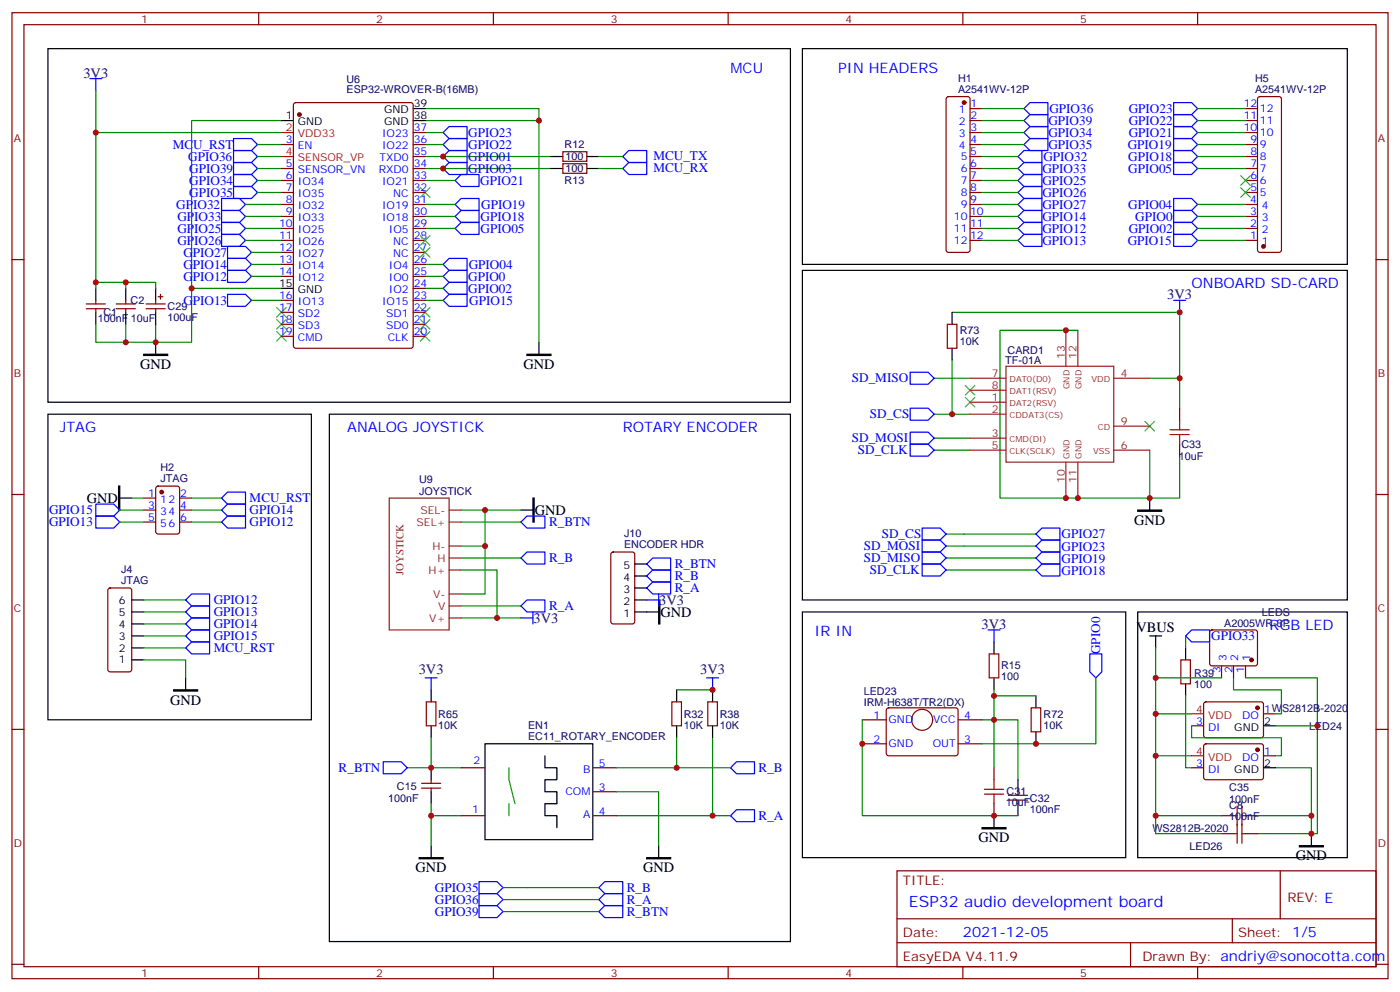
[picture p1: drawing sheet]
<svg xmlns="http://www.w3.org/2000/svg" width="412mm" height="292mm" viewBox="0 0 412 292" stroke-linecap="round" stroke-linejoin="round" font-family="sans-serif">
<g fill="none" stroke="#870000" stroke-width=".35">
<path d="M3.5 3.7h405.4v284.4h-405.4zM7.1 7.3h398.2v277.3h-398.2zM76.2 3.7v3.6M145.3 3.7v3.6M214.5 3.7v3.6M283.6 3.7v3.6M352.8 3.7v3.6M86.7 30.4l.4-.2h33.9l.7 .4v71.2l-.5 .7h-34.1l-.6-.4-.1-71.2zM121.7 39h3.5M278.9 28.6l.5-.2h5.6l.5 .2 .3 .5v44.5l-.3 .5-.5 .2h-5.6l-.5-.2-.2-.5v-44.5zM285.8 32h3.5M285.8 35.5h3.5"/>
<path d="M285.8 39h3.5M366.9 32h3.5M366.9 35.5h3.5M366.9 39h3.5M370.7 28.6l.4-.2h5.7l.5 .2 .2 .5v44.5l-.3 .5-.4 .2h-5.7l-.5-.2-.2-.5v-44.5zM82.9 42.5h3.5M82.9 49.6h3.5M82.9 53.1h3.5M82.9 56.7h3.5M121.7 42.5h3.5M121.7 46.1h3.5M121.7 49.6h3.5"/>
<path d="M121.7 53.1h3.5M121.7 56.7h3.5M165.8 44.7h7.1v2.8h-7.1zM165.8 48.2h7.1v2.8h-7.1zM285.8 42.5h3.5M285.8 46.1h3.5M285.8 49.6h3.5M285.8 53.1h3.5M285.8 56.7h3.5M366.9 42.5h3.5M366.9 46.1h3.5M366.9 49.6h3.5"/>
<path d="M366.9 53.1h3.5M366.9 56.7h3.5M3.5 76.4h3.6M82.9 60.2h3.5M82.9 63.7h3.5M82.9 67.2h3.5M82.9 70.8h3.5M82.9 74.3h3.5M82.9 77.8h3.5M121.7 60.2h3.5M121.7 63.7h3.5M121.7 67.2h3.5"/>
<path d="M121.7 70.8h3.5M121.7 74.3h3.5M121.7 77.8h3.5M285.8 60.2h3.5M285.8 63.7h3.5M285.8 67.2h3.5M285.8 70.8h3.5M366.9 60.2h3.5M366.9 63.7h3.5M366.9 67.2h3.5M366.9 70.8h3.5M405.3 76.4h3.6"/>
<path d="M25.4 90.9h5.6M25.4 89.5h5.6M28.2 88.4v1.1M28.2 90.9v1M34.2 90.9h5.7M34.2 89.5h5.7M37 88.4v1.1M37 90.9v1M43 90.9h5.7M43 89.5h5.7M45.9 88.4v1.1M45.9 90.9v1"/>
<path d="M46.6 87.3h1.4M47.3 86.6v1.5M82.9 81.4h3.5M82.9 88.4h3.5M82.9 91.9h3.5M82.9 95.5h3.5M82.9 99h3.5M121.7 81.4h3.5M121.7 84.9h3.5M121.7 88.4h3.5M121.7 91.9h3.5M121.7 95.5h3.5"/>
<path d="M121.7 99h3.5M279 95.5h2.9v7h-2.9zM347.5 120.2v3.5M347.5 130.7v3.6M3.5 145.6h3.6M42.3 146.6h3.6M42.3 153.7h3.6M42.3 150.1h3.6M46.1 143.3l.5-.2h5.6l.7 .4v13l-.4 .6-5.9 .1-.7-.5v-12.9zM52.9 146.6h3.5M52.9 153.7h3.5M52.9 150.1h3.5"/>
<path d="M405.3 145.6h3.6M32 173.3l.5-.2h5.6l.7 .4v23.6l-.5 .6-5.8 .1-.7-.5-.1-23.5zM180.2 162.7l.4-.2h5.7l.6 .4 .1 20.1-.5 .6-5.9 .1-.6-.5-.1-20zM291.4 192.5h2.8v7h-2.8zM347.8 194.2h2.9v7.1h-2.9zM356.5 185.6l.5-.2h12.7l.5 .2 .2 .5v9.5l-.7 .4-13-.1-.4-.6v-9.2zM359.8 196v3.5M363.4 196v3.5M366.9 196v3.5M3.5 214.7h3.6M125.6 206.6h2.8v7h-2.8zM197.9 206.6h2.8v7h-2.8z"/>
<path d="M208.5 206.6h2.8v7h-2.8zM254 211.9h7.1M254 218.9h7.1M261.3 208.6l.5-.2h20l.4 .7v12.9l-.7 .5-20-.1-.4-.6v-12.7zM282.2 211.9h7.1M282.2 218.9h7.1M303.7 208.4h2.9v7h-2.9zM351 213.6h3.5M354.8 219.1l.4-.2 16.5 .1 .5 .6-.1 9.5-.6 .4h-16.5l-.5-.7v-9.2zM354.8 206.8l.4-.2h16.5l.5 .7-.1 9.4-.6 .5-16.5-.1-.5-.6v-9.2zM372.2 210.1h3.5M405.3 214.7h3.6"/>
<path d="M124.2 232h5.6M124.2 230.6h5.6M127 229.5v1.1M127 232v1M135.8 226h7.1M174.6 226h7.1M174.6 233h7.1M292.8 226v3.5M292.8 236.6v3.5M297 234.1h5.7M297 235.5h5.7M299.9 233v1.1"/>
<path d="M299.9 235.5v1.1M351 226h3.5M372.2 222.5h3.5M135.8 240.1h7.1M174.6 240.1h7.1M264.2 256.3h141.1v28.3h-141.1zM359.8 240.1h3.6M359.8 245.4h3.6M366.9 240.1h3.5M366.9 245.4h3.5M377.1 256.3v14.1M264.2 270.4h141.1"/>
<path d="M264.2 277.5h141.1M333 277.5v7.1M363 270.4v7.1M3.5 283.8h3.6M76.2 284.6v3.5M145.3 284.6v3.5M214.5 284.6v3.5M283.6 284.6v3.5M352.8 284.6v3.5M405.3 283.8h3.6"/>
<circle cx="271.6" cy="211.9" r="3.1"/>
</g>
<g fill="none" stroke="#00f" stroke-width=".35">
<path d="M26.5 23.1h3.5M28.2 23.1v3.6M130.5 39l1.8-1.7h5.3v3.5h-5.3zM303.4 30.2h5.3v3.5h-5.3l-1.8-1.7zM303.4 33.7h5.3v3.6h-5.3l-1.8-1.8zM303.4 37.3h5.3v3.5h-5.3l-1.8-1.8zM345.7 37.3h5.3l1.8 1.7-1.8 1.8h-5.3zM345.7 33.7h5.3l1.8 1.8-1.8 1.8h-5.3zM345.7 30.2h5.3l1.8 1.8-1.8 1.7h-5.3zM65.3 58.4h5.3l1.7 1.8-1.7 1.7h-5.3zM68.8 40.8h5.3l1.7 1.7-1.7 1.8h-5.3zM68.8 44.3h5.3l1.7 1.8-1.7 1.7h-5.3z"/>
<path d="M68.8 47.8h5.3l1.7 1.8-1.7 1.8h-5.3zM68.8 51.4h5.3l1.7 1.7-1.7 1.8h-5.3zM68.8 54.9h5.3l1.7 1.8-1.7 1.7h-5.3zM130.5 42.5l1.8-1.7h5.3v3.5h-5.3zM130.5 46.1l1.8-1.8h5.3v3.5h-5.3zM132.3 47.8h5.3v3.6h-5.3l-1.8-1.8zM134.1 53.1l1.7-1.7h5.3v3.5h-5.3zM183.4 46.1l1.8-1.8h5.3v3.5h-5.3zM185.2 47.8h5.3v3.6h-5.3l-1.8-1.8zM299.9 53.1l1.7-1.7h5.3v3.5h-5.3zM301.6 44.3h5.3v3.5h-5.3l-1.7-1.7zM301.6 47.8h5.3v3.6h-5.3l-1.7-1.8z"/>
<path d="M301.6 54.9h5.3v3.5h-5.3l-1.7-1.7zM303.4 40.8h5.3v3.5h-5.3l-1.8-1.8zM345.7 58.4h5.3l1.8 1.8-1.8 1.7h-5.3zM345.7 47.8h5.3l1.8 1.8-1.8 1.8h-5.3zM345.7 44.3h5.3l1.8 1.8-1.8 1.7h-5.3zM345.7 40.8h5.3l1.8 1.7-1.8 1.8h-5.3zM65.3 61.9h5.3l1.7 1.8-1.7 1.8h-5.3zM65.3 65.5h5.3l1.7 1.7-1.7 1.8h-5.3zM65.3 69h5.3l1.7 1.8-1.7 1.7h-5.3zM67 76.1h5.3l1.8 1.7-1.8 1.8h-5.3zM67 72.5h5.3l1.8 1.8-1.8 1.8h-5.3zM67 79.6h5.3l1.8 1.8-1.8 1.7h-5.3z"/>
<path d="M130.5 77.8l1.8-1.7h5.3v3.5h-5.3zM134.1 63.7l1.7-1.8h5.3v3.6h-5.3zM134.1 60.2l1.7-1.8h5.3v3.5h-5.3zM135.8 65.5h5.3v3.5h-5.3l-1.7-1.8zM299.9 60.2l1.7-1.8h5.3v3.5h-5.3zM301.6 61.9h5.3v3.6h-5.3l-1.7-1.8zM301.6 65.5h5.3v3.5h-5.3l-1.7-1.8zM301.6 69h5.3v3.5h-5.3l-1.7-1.7zM345.7 69h5.3l1.8 1.8-1.8 1.7h-5.3zM345.7 65.5h5.3l1.8 1.7-1.8 1.8h-5.3zM345.7 61.9h5.3l1.8 1.8-1.8 1.8h-5.3zM67 86.6h5.3l1.8 1.8-1.8 1.8h-5.3z"/>
<path d="M130.5 88.4l1.8-1.8h5.3v3.6h-5.3zM130.5 84.9l1.8-1.8h5.3v3.5h-5.3zM130.5 81.4l1.8-1.8h5.3v3.5h-5.3zM345.7 88.4h3.5M347.5 88.4v3.5M268.1 109.6h5.3l1.8 1.7-1.8 1.8h-5.3zM268.1 130.7h5.3l1.8 1.8-1.8 1.8h-5.3zM268.1 127.2h5.3l1.8 1.8-1.8 1.7h-5.3zM268.1 120.2h5.3l1.8 1.7-1.8 1.8h-5.3zM28.2 148.4h5.3l1.8 1.7-1.8 1.8h-5.3zM28.2 151.9h5.3l1.8 1.8-1.8 1.7h-5.3zM65.3 146.6l1.7-1.7h5.3v3.5h-5.3z"/>
<path d="M65.3 150.1l1.7-1.7h5.3v3.5h-5.3zM65.3 153.7l1.7-1.8h5.3v3.5h-5.3zM153.5 153.7l1.7-1.8h5.3v3.5h-5.3zM271.6 159h5.3l1.8 1.7-1.8 1.8h-5.3zM271.6 155.4h5.3l1.8 1.8-1.8 1.8h-5.3zM306.9 155.4h5.3v3.6h-5.3l-1.7-1.8zM306.9 159h5.3v3.5h-5.3l-1.7-1.8zM54.7 176.6l1.7-1.8h5.3v3.6h-5.3zM153.5 164.3l1.7-1.8h5.3v3.5h-5.3zM153.5 178.4l1.7-1.8h5.3v3.5h-5.3zM190.5 173.1l1.8-1.8h5.3v3.5h-5.3zM190.5 169.5l1.8-1.7h5.3v3.5h-5.3z"/>
<path d="M190.5 166l1.8-1.7h5.3v3.5h-5.3zM190.5 176.6h3.5M194 174.8v3.6M271.6 166h5.3l1.8 1.8-1.8 1.7h-5.3zM271.6 162.5h5.3l1.8 1.8-1.8 1.7h-5.3zM305.2 164.3l1.7-1.8h5.3v3.5h-5.3zM306.9 166h5.3v3.5h-5.3l-1.7-1.7zM54.7 180.1l1.7-1.7h5.3v3.5h-5.3zM54.7 183.7l1.7-1.8h5.3v3.5h-5.3zM54.7 187.2l1.7-1.8h5.3v3.5h-5.3zM54.7 190.7l1.7-1.8h5.3v3.6h-5.3zM125.2 199.5h3.6"/>
<path d="M127 199.5v3.6M153.5 181.9h3.5M157 180.1v3.6M208.1 199.5h3.6M209.9 199.5v3.6M291 185.4h3.6M292.8 185.4v3.5M321 192.5h3.6v5.3l-1.8 1.7-1.8-1.7zM349.2 187.2l1.8-1.8h5.3v3.5h-5.3zM112.9 224.2h5.3l1.7 1.8-1.7 1.8h-5.3zM215.2 226l1.8-1.8h5.2v3.6h-5.2zM141.1 259.5h5.3l1.8 1.8-1.8 1.7h-5.3z"/>
<path d="M215.2 240.1l1.8-1.8h5.2v3.6h-5.2zM141.1 263h5.3l1.8 1.8-1.8 1.8h-5.3zM141.1 266.6h5.3l1.8 1.7-1.8 1.8h-5.3zM176.4 264.8l1.8-1.8h5.2v3.6h-5.2zM176.4 261.3l1.8-1.8h5.2v3.5h-5.2zM176.4 268.3l1.8-1.7h5.2v3.5h-5.2z"/>
</g>
<g fill="none" stroke="#008700" stroke-width=".35">
<path d="M28.2 26.7v12.3h54.7M28.2 39v45.9M82.9 35.5h-26.5v49.4M125.2 32h33.5v68.8M125.2 35.5h33.5M125.2 39h5.3M289.3 35.5h12.3M289.3 39h12.3M289.3 32h12.3M352.8 35.5h14.1M352.8 39h14.1M352.8 32h14.1"/>
<path d="M75.8 46.1h7.1M75.8 49.6h7.1M75.8 42.5h7.1M75.8 53.1h7.1M75.8 56.7h7.1M125.2 46.1h37.1M125.2 49.6h37.1M125.2 42.5h5.3M125.2 53.1h8.9M176.4 46.1h7M176.4 49.6h7M289.3 46.1h10.6"/>
<path d="M289.3 49.6h10.6M289.3 42.5h12.3M289.3 53.1h10.6M289.3 56.7h10.6M352.8 46.1h14.1M352.8 49.6h14.1M352.8 42.5h14.1M72.3 63.7h10.6M72.3 70.8h10.6M72.3 60.2h10.6M72.3 67.2h10.6M74.1 74.3h8.8"/>
<path d="M74.1 77.8h8.8M125.2 60.2h8.9M125.2 67.2h8.9M125.2 77.8h5.3M125.2 63.7h8.9M289.3 60.2h10.6M289.3 67.2h10.6M289.3 63.7h10.6M289.3 70.8h10.6M352.8 60.2h14.1M352.8 67.2h14.1M352.8 63.7h14.1"/>
<path d="M352.8 70.8h14.1M28.2 83.1h8.8v1.8M28.2 95.5v5.3h8.8M37 83.1h8.9v1.8M37 95.5v5.3h8.9M74.1 81.4h8.8M74.1 88.4h8.8M82.9 84.9h-26.5v15.9h-10.5v-5.3M125.2 81.4h5.3M125.2 88.4h5.3M125.2 84.9h5.3M280.5 91.9h67v19.4h-8.8"/>
<path d="M317.5 97.2h-22.9v49.4h44.1v-14.1M275.2 111.3h10.6M280.5 106v15.9M347.5 111.3v8.9M275.2 132.5h10.6M275.2 129h10.6M275.2 121.9h10.6M347.5 134.3v12.3h-8.8M35.3 153.7h7M35.3 150.1h7M38.8 146.6h3.5M56.4 146.6h8.9"/>
<path d="M56.4 153.7h8.9M56.4 150.1h8.9M135.8 153.7h17.7M135.8 150.1h17.7M142.9 150.1v10.6h-7.1M278.7 157.2h26.5M42.3 176.6h12.4M135.8 167.8h10.6v14.1M135.8 164.3h17.7M135.8 178.4h17.7M142.9 160.7v14.1h-7.1M278.7 167.8h26.5"/>
<path d="M278.7 164.3h26.5M278.7 160.7h26.5M42.3 194.2h12.4v5.3M42.3 190.7h12.4M42.3 187.2h12.4M42.3 183.7h12.4M42.3 180.1h12.4M135.8 181.9h17.7M322.8 199.5v19.4h-33.5M340.4 199.5v40.6h19.4M340.4 190.7v8.8h19.4M349.2 187.2v3.5"/>
<path d="M363.4 199.5v3.6h14.1v7h-1.8M366.9 199.5h21.2v45.9h-1.8M127 217.2v8.8h8.8M199.3 217.2v8.8h-17.6M199.3 203.1h10.6M209.9 217.2v22.9h-28.2M254 211.9v28.2h45.9M289.3 211.9h10.6v17.6M292.8 204.8h12.4M292.8 203.1v22.9M340.4 210.1h10.6M349.2 204.8v21.2h1.8"/>
<path d="M351 213.6v3.6h26.5v5.3h-1.8M375.7 213.6h12.4M119.9 226h7.1M127 236.6v3.5M181.7 233h12.3v15.9M199.3 226h15.9M340.4 222.5h10.6M375.7 226h10.6v19.4h-15.9M135.8 240.1h-8.8v8.8M209.9 240.1h5.3M340.4 240.1v5.3h19.4M370.4 240.1h15.9"/>
<path d="M148.2 261.3h28.2M148.2 264.8h28.2M148.2 268.3h28.2"/>
</g>
<g fill="none" stroke="#000" stroke-width=".35">
<path d="M14.1 14.3h218.7v104.1h-218.7zM236.4 14.3h160.5v63.5h-160.5zM82.9 35.5h3.5M121.7 32h3.5M121.7 35.5h3.5M162.3 46.1h3.5M162.3 49.6h3.5M172.9 46.1h3.5M172.9 49.6h3.5M236.4 79.6h160.5v97h-160.5zM28.2 84.9v3.5M28.2 91.9v3.6"/>
<path d="M37 84.9v3.5M37 91.9v3.6M45.9 84.9v3.5M45.9 91.9v3.6M82.9 84.9h3.5M280.5 91.9v3.6M45.9 100.8v3.5M158.7 100.8v3.5M280.5 102.5v3.5M14.1 121.9h77.6v90h-77.6zM97 121.9h135.8v155.2h-135.8zM35.3 146.6h3.5"/>
<path d="M153.5 150.1h3.5M338.7 146.6v3.5M38.8 176.6h3.5M187 176.6h3.5M187 173.1h3.5M187 169.5h3.5M187 166h3.5M38.8 194.2h3.5M38.8 190.7h3.5M38.8 187.2h3.5M38.8 183.7h3.5M38.8 180.1h3.5"/>
<path d="M54.7 199.5v3.6M187 180.1h7M236.4 180.1h95.2v72.3h-95.2zM292.8 188.9v3.6M292.8 199.5v3.6M335.1 180.1h61.8v72.3h-61.8zM338.7 187.2h3.5M340.4 187.2v3.5M349.2 190.7v3.5M127 203.1v3.5M127 213.6v3.6M142.9 218.9h31.7v28.3h-31.7z"/>
<path d="M199.3 203.1v3.5M199.3 213.6v3.6M209.9 203.1v3.5M209.9 213.6v3.6M305.2 204.8v3.6M305.2 215.4v3.5M349.2 201.3v3.5M372.2 213.6h3.5M127 226v3.5M127 233v3.6M160.5 222.5v3.5h3.5v3.5h-3.5v3.5h3.5v3.6h-3.5v3.5h3.5v3.5M299.9 229.5v3.5"/>
<path d="M299.9 236.6v3.5M372.2 226h3.5M127 248.9v3.5M194 248.9v3.5M292.8 240.1v3.5M386.3 245.4v3.5"/>
</g>
<g fill="none" stroke="#3c3" stroke-width=".35">
<path d="M123.8 55.2l2.8 2.9M126.6 55.2l-2.8 2.9M365.5 51.7l2.8 2.8M365.5 55.2l2.8 2.9M368.3 51.7l-2.8 2.8M368.3 55.2l-2.8 2.9M123.8 72.9l2.8 2.8M123.8 69.4l2.8 2.8M126.6 72.9l-2.8 2.8M126.6 69.4l-2.8 2.8M81.5 97.6l2.8 2.8M81.5 94.1l2.8 2.8"/>
<path d="M81.5 90.5l2.8 2.8M84.3 97.6l-2.8 2.8M84.3 94.1l-2.8 2.8M84.3 90.5l-2.8 2.8M123.8 90.5l2.8 2.8M123.8 94.1l2.8 2.8M123.8 97.6l2.8 2.8M126.6 90.5l-2.8 2.8M126.6 94.1l-2.8 2.8M126.6 97.6l-2.8 2.8M284.3 117l2.9 2.8M284.3 113.5l2.9 2.8"/>
<path d="M287.2 117l-2.9 2.8M287.2 113.5l-2.9 2.8M337.3 124l2.8 2.9M340.1 124l-2.8 2.9"/>
</g>
<path d="M42.3 104.3h7.1v.3h-7.1zM155.2 104.3h7.1v.3h-7.1zM34.9 143.1h.4v7h-.4zM157 146.6h.3v7.1h-.3zM335.1 150.1h7.1v.4h-7.1zM194 176.6h.4v7.1h-.4zM51.2 203.1h7v.3h-7zM123.5 252.4h7v.4h-7zM190.5 252.4h7.1v.4h-7.1zM289.3 243.6h7v.4h-7zM382.8 248.9h7v.4h-7z" fill="#000" stroke="#000" stroke-width=".35"/>
<g fill="#870000" stroke="#870000" stroke-width=".35">
<circle cx="284" cy="30.2" r=".53"/>
<circle cx="372.2" cy="72.5" r=".53"/>
<circle cx="88.2" cy="33.7" r=".53"/>
<circle cx="47.6" cy="144.9" r=".53"/>
<circle cx="368.7" cy="194.2" r=".53"/>
<circle cx="370.4" cy="220.7" r=".53"/>
<circle cx="370.4" cy="208.4" r=".53"/>
</g>
<path d="M82.9 39h3.5M82.9 46.1h3.5M351 210.1h3.5M351 222.5h3.5" fill="none" stroke="#f00" stroke-width=".35"/>
<g fill="none" stroke="#a10000" stroke-width=".35">
<path d="M344.7 127.9h5.6M344.7 126.5h5.6M347.5 123.7v2.8M347.5 127.9v2.8M290 233.8h5.6M290 232.3h5.6M292.8 229.5v2.8M292.8 233.8v2.8M364.4 237.3v10.9M365.8 237.3v10.9M363.4 240.1h1M363.4 245.4h1"/>
<path d="M365.8 240.1h1.1M365.8 245.4h1.1"/>
</g>
<g fill="none" stroke="#8c2424" stroke-width=".35">
<path d="M314 97.2v10.6M317.5 97.2v10.6M285.8 118.4h10.5M285.8 111.3h10.5M285.8 114.9h10.5M296.3 107.8h31.8v28.2h-31.8zM328.1 111.3h10.6M285.8 121.9h10.5M285.8 129h10.5M285.8 132.5h10.5M314 136v10.6M317.5 136v10.6"/>
<path d="M328.1 132.5h10.6M328.1 125.4h10.6M114.7 146.6h17.6v38.8h-17.6zM132.3 153.7h3.5M132.3 150.1h3.5M132.3 178.4h3.5M132.3 174.8h3.5M132.3 167.8h3.5M132.3 164.3h3.5M132.3 160.7h3.5M132.3 181.9h3.5"/>
</g>
<path d="M149.9 226v3.5l1.8 7.1M149.9 236.6v3.5" fill="none" stroke="#0c0" stroke-width=".35"/>
<g fill="#c00">
<circle cx="56.4" cy="84.9" r=".88"/>
<circle cx="158.8" cy="35.5" r=".88"/>
<circle cx="130.5" cy="46.1" r=".88"/>
<circle cx="130.5" cy="49.6" r=".88"/>
<circle cx="317.5" cy="146.6" r=".88"/>
<circle cx="347.5" cy="111.3" r=".88"/>
<circle cx="338.7" cy="146.6" r=".88"/>
<circle cx="292.8" cy="240.1" r=".88"/>
<circle cx="254" cy="218.9" r=".88"/>
<circle cx="292.8" cy="211.9" r=".88"/>
<circle cx="127" cy="240.1" r=".88"/>
<circle cx="209.9" cy="240.1" r=".88"/>
<circle cx="199.3" cy="226" r=".88"/>
<circle cx="37" cy="83.1" r=".88"/>
<circle cx="37" cy="100.8" r=".88"/>
<circle cx="45.9" cy="100.8" r=".88"/>
<circle cx="28.2" cy="83.1" r=".88"/>
<circle cx="28.2" cy="39" r=".88"/>
<circle cx="305.2" cy="218.9" r=".88"/>
<circle cx="292.8" cy="204.8" r=".88"/>
<circle cx="314" cy="97.2" r=".88"/>
<circle cx="314" cy="146.6" r=".88"/>
<circle cx="347.5" cy="91.9" r=".88"/>
<circle cx="280.5" cy="121.9" r=".88"/>
<circle cx="209.9" cy="203.1" r=".88"/>
<circle cx="340.4" cy="222.5" r=".88"/>
<circle cx="127" cy="226" r=".88"/>
<circle cx="142.9" cy="150.1" r=".88"/>
<circle cx="142.9" cy="160.7" r=".88"/>
<circle cx="146.4" cy="181.9" r=".88"/>
<circle cx="340.4" cy="199.5" r=".88"/>
<circle cx="340.4" cy="210.1" r=".88"/>
<circle cx="388.1" cy="213.6" r=".88"/>
<circle cx="340.4" cy="240.1" r=".88"/>
<circle cx="386.3" cy="245.4" r=".88"/>
<circle cx="386.3" cy="240.1" r=".88"/>
</g>
<text font-size="4.6" fill="#00f" x="267.8" y="266.9">ESP32 audio development board</text>
<g font-size="4.2" fill="#000080">
<text x="24.6" y="22.9">3V3</text>
<text x="343.8" y="88.1">3V3</text>
<text x="194.2" y="178.1">3V3</text>
<text x="157.2" y="183.3">3V3</text>
<text x="289.2" y="185.1">3V3</text>
<text x="123.4" y="198.4">3V3</text>
<text x="206.3" y="198.4">3V3</text>
</g>
<g font-size="4.2" fill="#00f">
<text x="215.2" y="21.4">MCU</text>
<text x="246.9" y="21.4">PIN HEADERS</text>
<text x="351" y="84.9">ONBOARD SD-CARD</text>
<text x="17.6" y="127.2">JTAG</text>
<text x="102.3" y="127.2">ANALOG JOYSTICK</text>
<text x="183.4" y="127.2">ROTARY ENCODER</text>
<text x="373.9" y="185.4">RGB LED</text>
<text x="239.9" y="187.2">IR IN</text>
<text x="283.6" y="275.7">2021-12-05</text>
</g>
<g font-size="4.2">
<text x="41.3" y="108.6">GND</text>
<text x="154.2" y="108.6">GND</text>
<text x="25.6" y="148.1">GND</text>
<text x="157.5" y="151.5">GND</text>
<text x="334.1" y="154.5">GND</text>
<text x="194.6" y="181.5">GND</text>
<text x="334.8" y="185.9">VBUS</text>
<text x="50.1" y="207.4">GND</text>
<text x="288.2" y="247.9">GND</text>
<text x="122.4" y="256.8">GND</text>
<text x="189.4" y="256.8">GND</text>
<text x="381.7" y="253.3">GND</text>
</g>
<g font-size="3.9" fill="#00f">
<text x="309.1" y="33.2">GPIO36</text>
<text x="332.5" y="33.2">GPIO23</text>
<text x="137.9" y="40.3">GPIO23</text>
<text x="308.8" y="36.7">GPIO39</text>
<text x="308.8" y="40.3">GPIO34</text>
<text x="332.5" y="40.3">GPIO21</text>
<text x="332.5" y="36.8">GPIO22</text>
<text x="50.9" y="43.8">MCU_RST</text>
<text x="55.5" y="47.3">GPIO36</text>
<text x="137.9" y="43.8">GPIO22</text>
<text x="137.9" y="47.4">GPIO01</text>
<text x="192.5" y="47.2">MCU_TX</text>
<text x="307.4" y="47.3">GPIO32</text>
<text x="308.8" y="43.8">GPIO35</text>
<text x="332.2" y="43.8">GPIO19</text>
<text x="332.4" y="47.4">GPIO18</text>
<text x="55.8" y="50.8">GPIO39</text>
<text x="137.9" y="50.9">GPIO03</text>
<text x="192.5" y="50.8">MCU_RX</text>
<text x="307.1" y="50.8">GPIO33</text>
<text x="332.4" y="51">GPIO05</text>
<text x="55.8" y="54.4">GPIO34</text>
<text x="55.8" y="57.9">GPIO35</text>
<text x="141.5" y="54.4">GPIO21</text>
<text x="307.1" y="54.4">GPIO25</text>
<text x="307.1" y="57.9">GPIO26</text>
<text x="51.9" y="61.4">GPIO32</text>
<text x="52.2" y="64.9">GPIO33</text>
<text x="141.6" y="65.1">GPIO18</text>
<text x="141.8" y="61.4">GPIO19</text>
<text x="307.1" y="61.4">GPIO27</text>
<text x="307.1" y="64.9">GPIO14</text>
<text x="332.4" y="61.5">GPIO04</text>
<text x="334.4" y="65">GPIO0</text>
<text x="52.2" y="68.5">GPIO25</text>
<text x="141.6" y="68.6">GPIO05</text>
<text x="307.1" y="68.5">GPIO12</text>
<text x="332.5" y="68.5">GPIO02</text>
<text x="52.2" y="72">GPIO26</text>
<text x="54" y="75.5">GPIO27</text>
<text x="307.1" y="72">GPIO13</text>
<text x="332.2" y="72">GPIO15</text>
<text x="54" y="79.1">GPIO14</text>
<text x="54" y="82.6">GPIO12</text>
<text x="137.9" y="82.6">GPIO0</text>
<text x="138.1" y="79.1">GPIO04</text>
<text x="54" y="89.6">GPIO13</text>
<text x="137.9" y="86.2">GPIO02</text>
<text x="138.2" y="89.7">GPIO15</text>
<text x="250.9" y="112.6">SD_MISO</text>
<text x="256.2" y="123.2">SD_CS</text>
<text x="250.9" y="130.2">SD_MOSI</text>
<text x="252.7" y="133.7">SD_CLK</text>
<text x="73.5" y="147.9">MCU_RST</text>
<text x="14.5" y="151.4">GPIO15</text>
<text x="14.5" y="154.9">GPIO13</text>
<text x="73.5" y="151.4">GPIO14</text>
<text x="73.5" y="154.9">GPIO12</text>
<text x="161.7" y="154.9">R_BTN</text>
<text x="254.5" y="162">SD_MOSI</text>
<text x="259.8" y="158.4">SD_CS</text>
<text x="312.7" y="158.5">GPIO27</text>
<text x="161.7" y="165.5">R_B</text>
<text x="198.8" y="167.3">R_BTN</text>
<text x="254.5" y="165.5">SD_MISO</text>
<text x="312.7" y="165.7">GPIO19</text>
<text x="312.7" y="162.2">GPIO23</text>
<text x="198.8" y="170.8">R_B</text>
<text x="256.2" y="169">SD_CLK</text>
<text x="312.7" y="169.2">GPIO18</text>
<text x="62.9" y="177.8">GPIO12</text>
<text x="161.7" y="179.6">R_A</text>
<text x="198.8" y="174.3">R_A</text>
<text x="62.9" y="181.4">GPIO13</text>
<text x="62.9" y="184.9">GPIO14</text>
<text x="62.9" y="188.4">GPIO15</text>
<text x="62.9" y="192">MCU_RST</text>
<text x="356.8" y="188.3">GPIO33</text>
<text x="324.1" y="192.5" transform="rotate(-90 324.1 192.5)">GPIO0</text>
<text x="99.8" y="227.2">R_BTN</text>
<text x="223.5" y="227.2">R_B</text>
<text x="223.5" y="241.3">R_A</text>
<text x="128.1" y="262.6">GPIO35</text>
<text x="184.7" y="262.5">R_B</text>
<text x="128.1" y="266.1">GPIO36</text>
<text x="128.1" y="269.7">GPIO39</text>
<text x="184.7" y="266">R_A</text>
<text x="184.7" y="269.6">R_BTN</text>
</g>
<g font-size="3.9" fill="#800">
<text x="266" y="260.6">TITLE:</text>
<text x="379.2" y="265.5">REV: E</text>
<text x="266" y="275.7">Date:</text>
<text x="364.8" y="275.7">Sheet: 1/5</text>
<text x="266" y="282.8">EasyEDA V4.11.9</text>
<text x="336.5" y="282.8">Drawn By: andriy@sonocotta.com</text>
</g>
<g font-size="3.2" fill="#800">
<text x="41.6" y="6.7">1</text>
<text x="110.8" y="6.7">2</text>
<text x="179.9" y="6.7">3</text>
<text x="249.1" y="6.7">4</text>
<text x="318.2" y="6.7">5</text>
<text x="4.1" y="41.8">A</text>
<text x="405.9" y="41.8">A</text>
<text x="4.1" y="111">B</text>
<text x="405.9" y="111">B</text>
<text x="4.1" y="180.1">C</text>
<text x="405.9" y="180.1">C</text>
<text x="4.1" y="249.3">D</text>
<text x="405.9" y="249.3">D</text>
<text x="41.6" y="287.5">1</text>
<text x="110.8" y="287.5">2</text>
<text x="179.9" y="287.5">3</text>
<text x="249.1" y="287.5">4</text>
<text x="318.2" y="287.5">5</text>
</g>
<g font-size="3.2" fill="#000080">
<text x="102.1" y="27.3">ESP32-WROVER-B(16MB)</text>
<text x="102.1" y="24.3">U6</text>
<text x="282.2" y="27.4">A2541WV-12P</text>
<text x="282.2" y="24.1">H1</text>
<text x="369.7" y="27.4">A2541WV-12P</text>
<text x="369.7" y="24.1">H5</text>
<text x="166.3" y="43.7">R12</text>
<text x="166.6" y="47.2">100</text>
<text x="166.6" y="50.7">100</text>
<text x="166.3" y="54.3">R13</text>
<text x="38.5" y="89.6">C2</text>
<text x="28.8" y="94.8">100nF</text>
<text x="30.5" y="93.1">C1</text>
<text x="38.6" y="94.8">10uF</text>
<text x="49.4" y="94.5">100uF</text>
<text x="49.4" y="91.3">C29</text>
<text x="282.7" y="101.6">10K</text>
<text x="282.7" y="98.4">R73</text>
<text x="296.1" y="107.2">TF-01A</text>
<text x="296.8" y="104.1">CARD1</text>
<text x="348" y="131.9">C33</text>
<text x="347.3" y="135.4">10uF</text>
<text x="47.3" y="142">JTAG</text>
<text x="47.3" y="138.6">H2</text>
<text x="123.5" y="142.3">U9</text>
<text x="123.5" y="145.6">JOYSTICK</text>
<text x="183.8" y="161.4">ENCODER HDR</text>
<text x="183.8" y="158.2">J10</text>
<text x="35.7" y="172">JTAG</text>
<text x="35.7" y="168.8">J4</text>
<text x="360.6" y="184.5">A2005WR-3P</text>
<text x="371.7" y="181.3">LEDS</text>
<text x="294.9" y="197.1">R15</text>
<text x="294.9" y="200.2">100</text>
<text x="351.8" y="202.5">100</text>
<text x="351.8" y="199.2">R39</text>
<text x="254.4" y="207.7">IRM-H638T/TR2(DX)</text>
<text x="254.4" y="204.5">LED23</text>
<text x="129.1" y="214.4">10K</text>
<text x="129.1" y="211.2">R65</text>
<text x="155.5" y="214.5">EN1</text>
<text x="201.4" y="214.4">10K</text>
<text x="201.4" y="211.2">R32</text>
<text x="212" y="214.4">10K</text>
<text x="212" y="211.2">R38</text>
<text x="307.4" y="214.5">10K</text>
<text x="307.4" y="211.3">R72</text>
<text x="385.6" y="214.8">LED24</text>
<text x="155.5" y="217.9">EC11_ROTARY_ENCODER</text>
<text x="116.9" y="232.5">C15</text>
<text x="362.1" y="233">C35</text>
<text x="114.4" y="236">100nF</text>
<text x="296.3" y="237.4">10uF</text>
<text x="296.5" y="234.1">C31</text>
<text x="303.4" y="239.2">100nF</text>
<text x="303.4" y="235.9">C32</text>
<text x="362.1" y="236.2">100nF</text>
<text x="362.1" y="238.3">C8</text>
<text x="339.5" y="244.8">WS2812B-2020</text>
<text x="362.1" y="241.5">100nF</text>
<text x="350.4" y="250.1">LED26</text>
</g>
<g font-size="3.2">
<text x="84.2" y="35.1">1</text>
<text x="113.1" y="33.4">GND</text>
<text x="121.9" y="31.6">39</text>
<text x="121.9" y="35.1">38</text>
<text x="87.7" y="36.9">GND</text>
<text x="113.1" y="36.9">GND</text>
<text x="82.2" y="84.5">15</text>
<text x="87.7" y="86.3">GND</text>
<text x="183.6" y="167.4">5</text>
<text x="183.6" y="171">4</text>
<text x="35" y="177.7">6</text>
<text x="183.6" y="178">2</text>
<text x="183.6" y="174.5">3</text>
<text x="35" y="184.7">4</text>
<text x="35" y="181.2">5</text>
<text x="183.6" y="181.5">1</text>
<text x="35" y="191.8">2</text>
<text x="35" y="188.2">3</text>
<text x="35" y="195.3">1</text>
<text x="363.6" y="215.1">GND</text>
<text x="372.4" y="213.3">2</text>
<text x="363.6" y="227.4">GND</text>
<text x="372.4" y="225.6">2</text>
</g>
<g font-size="3.2" fill="#00f">
<text x="282.4" y="33.4">1</text>
<text x="285.9" y="31.6">1</text>
<text x="285.9" y="35.1">2</text>
<text x="366.4" y="35.1">11</text>
<text x="366.4" y="31.6">12</text>
<text x="371.1" y="33">12</text>
<text x="112.5" y="40.4">IO23</text>
<text x="121.9" y="38.7">37</text>
<text x="282.4" y="36.9">2</text>
<text x="282.4" y="40.4">3</text>
<text x="285.9" y="38.7">3</text>
<text x="366.4" y="38.7">10</text>
<text x="371.1" y="40.1">10</text>
<text x="371.1" y="36.5">11</text>
<text x="84.2" y="42.2">3</text>
<text x="87.7" y="44">EN</text>
<text x="111.8" y="47.5">TXD0</text>
<text x="112.5" y="44">IO22</text>
<text x="121.9" y="42.2">36</text>
<text x="121.9" y="45.7">35</text>
<text x="282.4" y="44">4</text>
<text x="283" y="47.1">5</text>
<text x="285.8" y="45.7">5</text>
<text x="285.9" y="42.2">4</text>
<text x="368.4" y="45.7">8</text>
<text x="368.4" y="42.2">9</text>
<text x="371.1" y="47.1">8</text>
<text x="371.1" y="43.6">9</text>
<text x="84.2" y="52.8">6</text>
<text x="84.2" y="49.2">5</text>
<text x="87.7" y="51">SENSOR_VN</text>
<text x="111.6" y="51">RXD0</text>
<text x="121.9" y="49.2">34</text>
<text x="121.9" y="52.8">33</text>
<text x="283" y="50.7">6</text>
<text x="285.8" y="49.2">6</text>
<text x="285.8" y="52.8">7</text>
<text x="368.4" y="52.8">6</text>
<text x="368.4" y="49.2">7</text>
<text x="371.1" y="50.7">7</text>
<text x="84.2" y="59.8">8</text>
<text x="84.2" y="56.3">7</text>
<text x="87.7" y="58.1">IO35</text>
<text x="87.7" y="54.5">IO34</text>
<text x="112.5" y="54.5">IO21</text>
<text x="115.8" y="58.1">NC</text>
<text x="121.9" y="56.3">32</text>
<text x="121.9" y="59.8">31</text>
<text x="283" y="54.2">7</text>
<text x="283" y="57.7">8</text>
<text x="285.8" y="56.3">8</text>
<text x="285.8" y="59.8">9</text>
<text x="368.2" y="59.8">4</text>
<text x="368.4" y="56.3">5</text>
<text x="371.1" y="57.7">5</text>
<text x="371.1" y="54.2">6</text>
<text x="84.2" y="63.4">9</text>
<text x="87.7" y="65.1">IO33</text>
<text x="87.7" y="61.6">IO32</text>
<text x="112.5" y="61.6">IO19</text>
<text x="112.5" y="65.1">IO18</text>
<text x="121.9" y="63.4">30</text>
<text x="281" y="64.8">10</text>
<text x="283" y="61.2">9</text>
<text x="285.8" y="63.4">10</text>
<text x="368.2" y="63.4">3</text>
<text x="371.7" y="65.1">3</text>
<text x="371.7" y="61.6">4</text>
<text x="82.2" y="70.4">11</text>
<text x="82.2" y="66.9">10</text>
<text x="87.7" y="68.7">IO25</text>
<text x="114.6" y="68.7">IO5</text>
<text x="121.9" y="66.9">29</text>
<text x="121.9" y="70.4">28</text>
<text x="281" y="68.3">11</text>
<text x="281" y="71.8">12</text>
<text x="285.8" y="66.9">11</text>
<text x="285.8" y="70.4">12</text>
<text x="368.2" y="70.4">1</text>
<text x="368.2" y="66.9">2</text>
<text x="371.7" y="68.7">2</text>
<text x="82.2" y="77.5">13</text>
<text x="82.2" y="73.9">12</text>
<text x="87.7" y="75.7">IO27</text>
<text x="87.7" y="72.2">IO26</text>
<text x="115.8" y="72.2">NC</text>
<text x="115.8" y="75.7">NC</text>
<text x="121.9" y="73.9">27</text>
<text x="121.9" y="77.5">26</text>
<text x="371.7" y="72.2">1</text>
<text x="82.2" y="81">14</text>
<text x="87.7" y="82.8">IO12</text>
<text x="87.7" y="79.2">IO14</text>
<text x="114.6" y="79.2">IO4</text>
<text x="114.6" y="82.8">IO0</text>
<text x="121.9" y="81">25</text>
<text x="82.2" y="88.1">16</text>
<text x="87.7" y="89.8">IO13</text>
<text x="112.5" y="89.8">IO15</text>
<text x="114.6" y="86.3">IO2</text>
<text x="121.9" y="84.5">24</text>
<text x="121.9" y="88.1">23</text>
<text x="82.2" y="95.1">18</text>
<text x="82.2" y="91.6">17</text>
<text x="87.7" y="93.3">SD2</text>
<text x="113.8" y="93.3">SD1</text>
<text x="121.9" y="91.6">22</text>
<text x="121.9" y="95.1">21</text>
<text x="82.2" y="98.6">19</text>
<text x="87.7" y="100.4">CMD</text>
<text x="87.7" y="96.9">SD3</text>
<text x="113.8" y="96.9">SD0</text>
<text x="114.2" y="100.4">CLK</text>
<text x="121.9" y="98.6">20</text>
<text x="43.7" y="146.3">1</text>
<text x="43.7" y="149.8">3</text>
<text x="47.2" y="148">12</text>
<text x="53.1" y="149.8">4</text>
<text x="53.1" y="146.3">2</text>
<text x="43.7" y="153.3">5</text>
<text x="47.2" y="151.6">34</text>
<text x="47.2" y="155.1">56</text>
<text x="53.1" y="153.3">6</text>
<text x="361.2" y="194.7" transform="rotate(-90 361.2 194.7)">3</text>
<text x="364.8" y="194.7" transform="rotate(-90 364.8 194.7)">2</text>
<text x="368.3" y="194.7" transform="rotate(-90 368.3 194.7)">1</text>
<text x="359.5" y="198.2" transform="rotate(-90 359.5 198.2)">3</text>
<text x="363" y="198.2" transform="rotate(-90 363 198.2)">2</text>
<text x="366.5" y="198.2" transform="rotate(-90 366.5 198.2)">1</text>
<text x="372.4" y="209.8">1WS2812B-2020</text>
<text x="257.3" y="211.5">1</text>
<text x="261.8" y="212.9">GND</text>
<text x="274.9" y="212.9">VCC</text>
<text x="284" y="211.5">4</text>
<text x="352.3" y="213.3">3</text>
<text x="355.8" y="215.1">DI</text>
<text x="365.9" y="211.5">DO</text>
<text x="257.3" y="218.6">2</text>
<text x="261.8" y="220">GND</text>
<text x="274.7" y="220">OUT</text>
<text x="284" y="218.6">3</text>
<text x="139.4" y="224.9">2</text>
<text x="171.7" y="227.4">B</text>
<text x="176.4" y="225.6">5</text>
<text x="352.3" y="225.6">3</text>
<text x="355.8" y="227.4">DI</text>
<text x="365.9" y="223.9">DO</text>
<text x="372.4" y="222.1">1</text>
<text x="176.4" y="232.7">3</text>
<text x="139.1" y="239.4">1</text>
<text x="166.5" y="234.1">COM</text>
<text x="176.4" y="239.7">4</text>
<text x="171.7" y="240.8">A</text>
</g>
<g font-size="3.2" fill="#f00">
<text x="84.2" y="38.7">2</text>
<text x="87.7" y="40.4">VDD33</text>
<text x="84.2" y="45.7">4</text>
<text x="87.7" y="47.5">SENSOR_VP</text>
<text x="352.3" y="209.8">4</text>
<text x="355.8" y="211.5">VDD</text>
<text x="352.3" y="222.1">4</text>
<text x="355.8" y="223.9">VDD</text>
</g>
<g font-size="3.2" fill="#8d2323">
<text x="313.6" y="105.7" transform="rotate(-90 313.6 105.7)">13</text>
<text x="317.1" y="105.7" transform="rotate(-90 317.1 105.7)">12</text>
<text x="292.2" y="111">7</text>
<text x="330.2" y="111">4</text>
<text x="292.2" y="118">1</text>
<text x="292.2" y="114.5">8</text>
<text x="292.2" y="121.6">2</text>
<text x="330.2" y="125.1">9</text>
<text x="292.2" y="128.6">3</text>
<text x="292.2" y="132.2">5</text>
<text x="330.2" y="132.2">6</text>
<text x="313.6" y="142.2" transform="rotate(-90 313.6 142.2)">10</text>
<text x="317.1" y="142.2" transform="rotate(-90 317.1 142.2)">11</text>
<text x="122.7" y="154.7">SEL+</text>
<text x="123.8" y="151.2">SEL-</text>
<text x="127.4" y="161.8">H-</text>
<text x="128.8" y="165.3">H</text>
<text x="118.8" y="169.2" transform="rotate(-90 118.8 169.2)">JOYSTICK</text>
<text x="126.3" y="168.8">H+</text>
<text x="127.6" y="175.9">V-</text>
<text x="129.1" y="179.4">V</text>
<text x="126.5" y="183">V+</text>
</g>
<g font-size="2.5" fill="#8d2323">
<text x="297.4" y="112.4">DAT0(D0)</text>
<text x="321.5" y="112.4">VDD</text>
<text x="297.4" y="119.5">DAT2(RSV)</text>
<text x="297.4" y="115.9">DAT1(RSV)</text>
<text x="315" y="114.5" transform="rotate(-90 315 114.5)">GND</text>
<text x="318.6" y="114.5" transform="rotate(-90 318.6 114.5)">GND</text>
<text x="297.4" y="123">CDDAT3(CS)</text>
<text x="297.4" y="130">CMD(DI)</text>
<text x="323.4" y="126.5">CD</text>
<text x="297.4" y="133.6">CLK(SCLK)</text>
<text x="315" y="135" transform="rotate(-90 315 135)">GND</text>
<text x="318.6" y="135" transform="rotate(-90 318.6 135)">GND</text>
<text x="322" y="133.6">VSS</text>
</g>
</svg>
